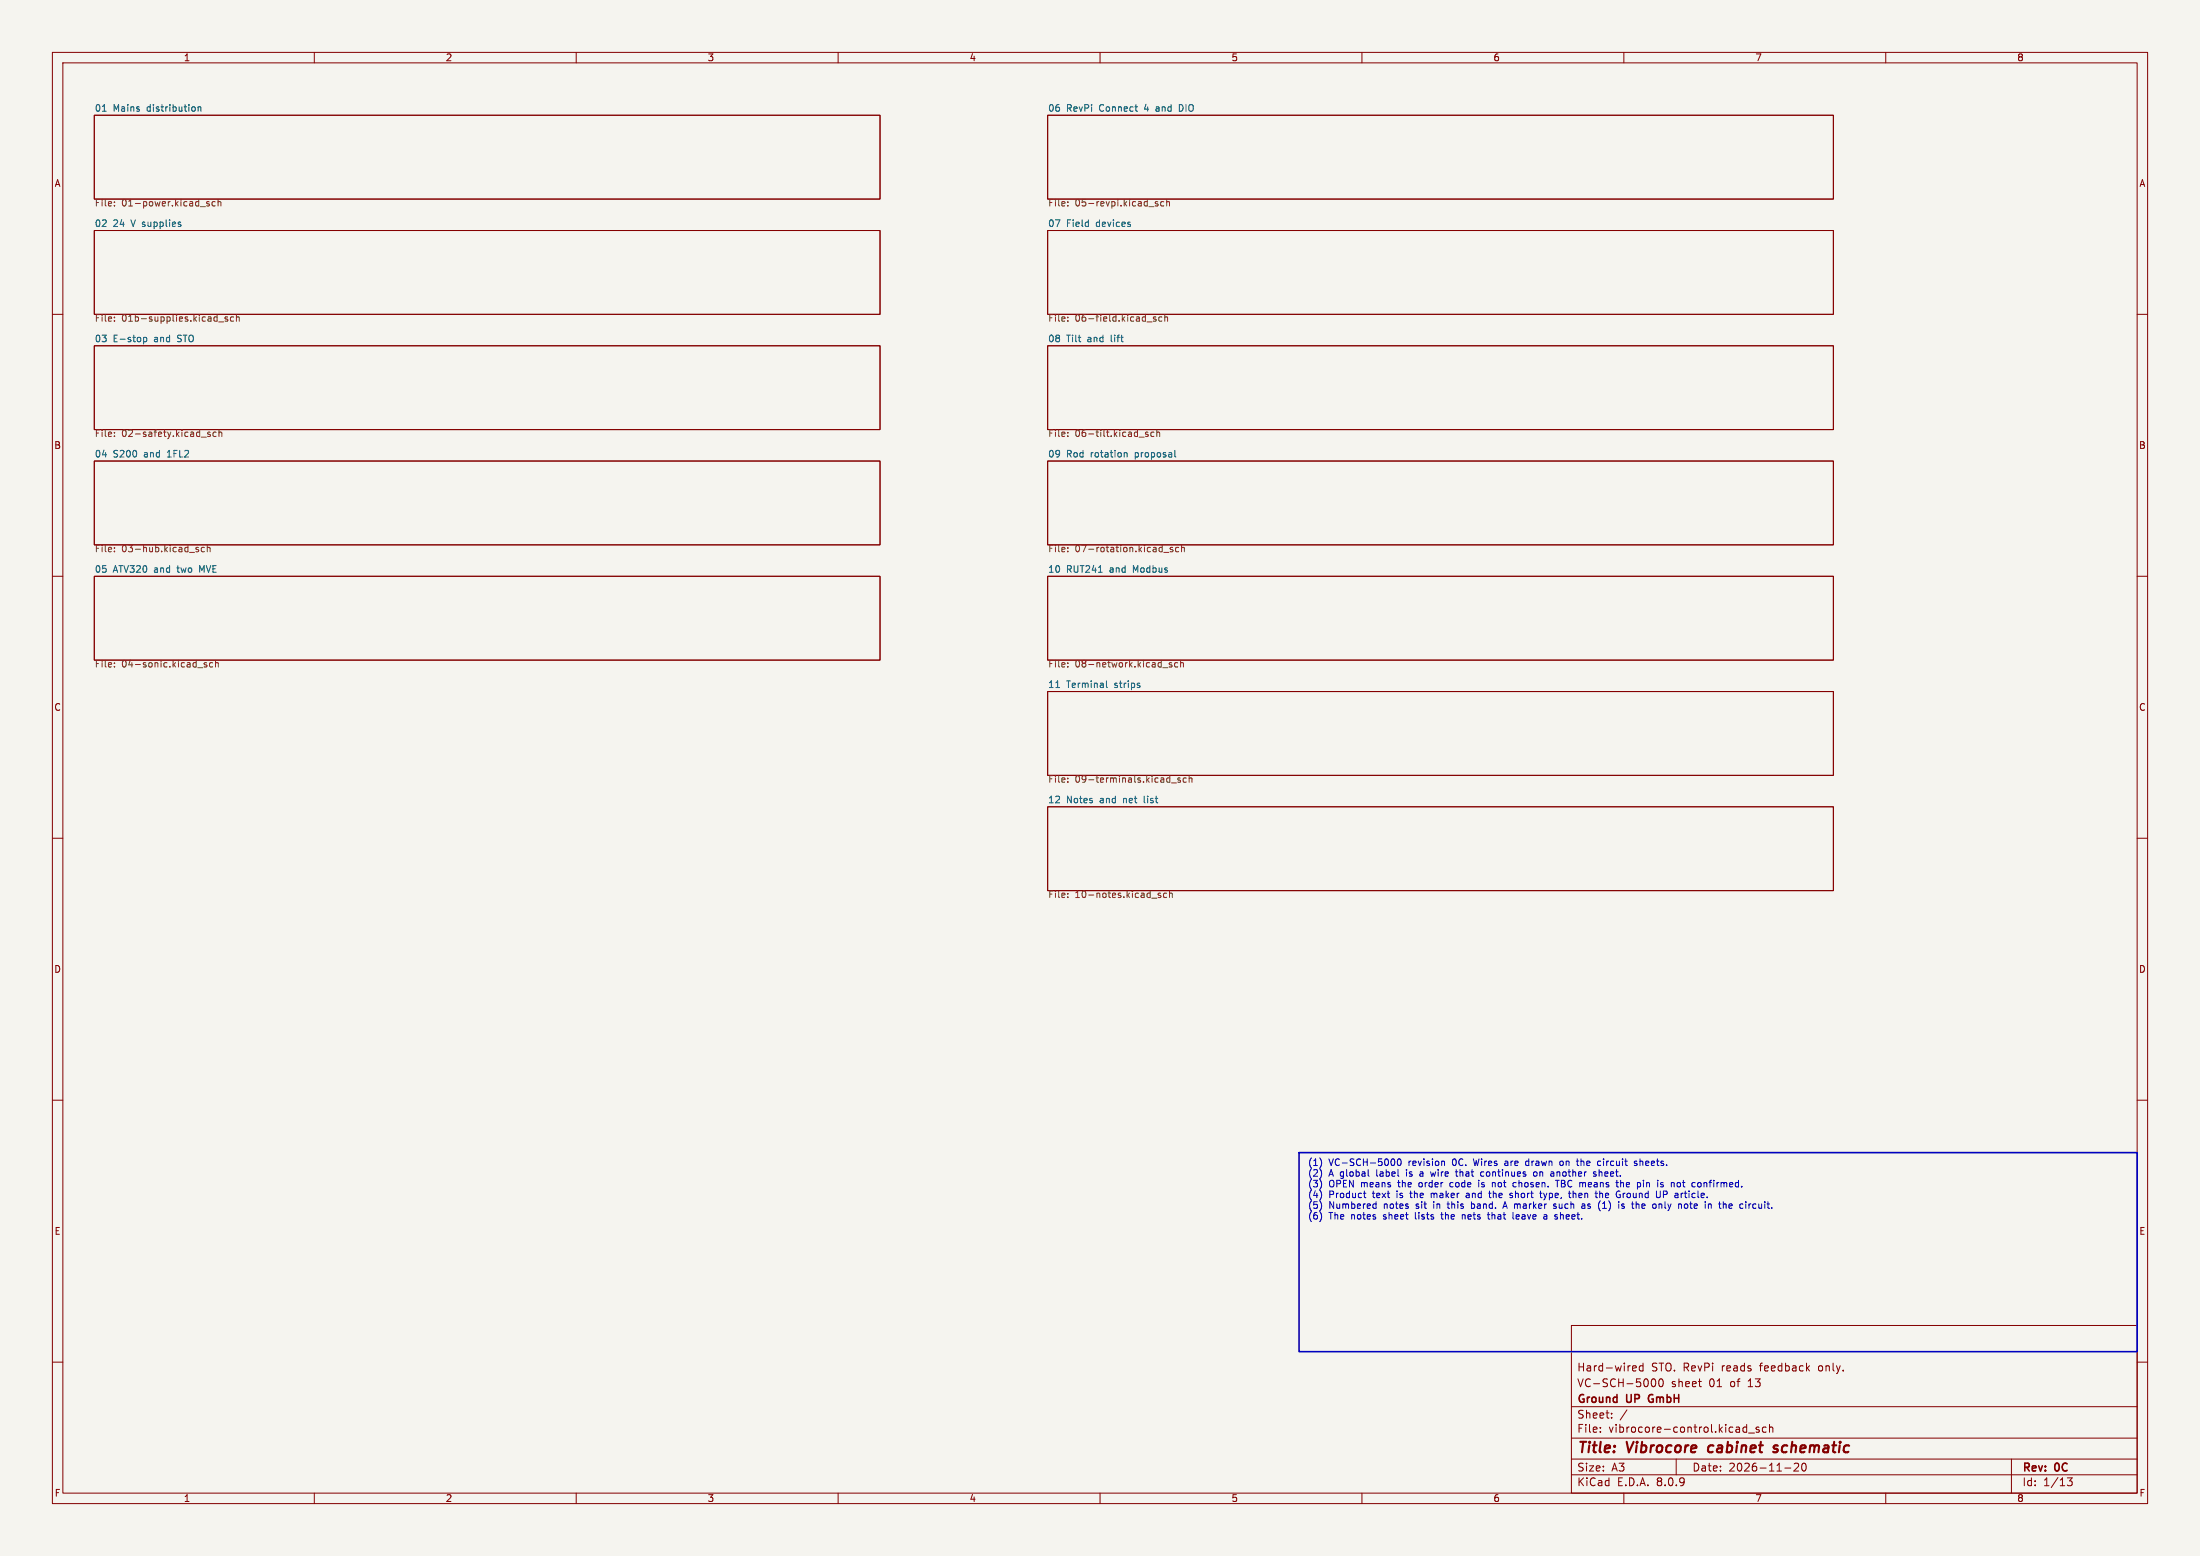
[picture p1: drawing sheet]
<svg xmlns="http://www.w3.org/2000/svg" width="420mm" height="297mm" viewBox="0 0 420 297" stroke-linecap="round" stroke-linejoin="round" font-family="sans-serif">
<path d="M0 0h420v297h-420z" fill="#f5f4ef" stroke="#f5f4ef" stroke-width=".19"/>
<g fill="none" stroke="#840000" stroke-width=".19">
<path d="M10 10h400v277h-400zM12 12h396v273h-396zM60 10v2M110 10v2M160 10v2M210 10v2M260 10v2M310 10v2M360 10v2M18 22h150v16h-150zM200 22h150v16h-150zM18 44h150v16h-150z"/>
<path d="M200 44h150v16h-150zM10 60h2M18 66h150v16h-150zM200 66h150v16h-150zM408 60h2M18 88h150v16h-150zM200 88h150v16h-150zM10 110h2M18 110h150v16h-150zM200 110h150v16h-150zM408 110h2M200 132h150v16h-150z"/>
<path d="M10 160h2M200 154h150v16h-150zM408 160h2M10 210h2M408 210h2M300 253h108v32h-108zM10 260h2M300 278.5h108M300 274.5h108M300 268.5h108M305.5 273.2v.2M305.5 272.5v.1"/>
<path d="M307.7 270.5v.2M307.7 269.8v.1M310.6 269.1l-1.3 1.9M311.7 261.6h.6M311.7 260.8l.5-.1 .2 .3-.7 .2M313.7 260.8l-.5-.1-.3 .3 .2 .6h.6M313.7 260.2v1.5M315.4 263.3l.2-.1a.8 .8 0 0 1 .5 .7 .8 .8 0 0 1-.5 .8l-.2-.2-.2-.4zM316.8 263.3l.2-.1a.8 .8 0 0 1 .5 .7 .8 .8 0 0 1-.5 .8l-.2-.2-.1-.4zM320 278.5v3M324.2 263.7h.6M324.7 264.7h.1"/>
<path d="M333 272.4l.4 .1M333.4 271.9v1.5M333.4 273.3l-.4 .1M333.8 273.5h1.1M335.8 272.5l-.4-.1-.2 .2 .1 .2 .5 .2v.3h-.6M337.2 272.5l-.5-.1-.3 .3 .2 .6h.6M337.8 272.5l.2-.1 .4 .1v.9M337.8 271.9v1.5M342.5 279.4l.6-.1 .2 .1 .1 .3-1 1.1h1M344.1 279.4l.2-.1a.8 .8 0 0 1 .5 .7 .8 .8 0 0 1-.5 .8l-.2-.2-.2-.4zM384 278.5v6.5M408 260h2"/>
<path d="M60 285v2M110 285v2M160 285v2M210 285v2M260 285v2M300 281.5h108M310 285v2M340.7 280.2h1.2M360 285v2M394.7 282.1h.9l-.5 .6 .4 .1v.6l-.2 .2-.6-.1"/>
</g>
<path d="M326.2 276.1l-.2 .7 .4 .4M339.4 276a.49 .49 0 0 0-.8 .3l.1 .1 .6 .2 .1 .3-.4 .3-.5-.1" fill="none" stroke="#840000" stroke-width=".4"/>
<path d="M314.8 266.4l-.1 .4 .1 .7" fill="none" stroke="#840000" stroke-width=".3"/>
<g fill="none" stroke="#006464" stroke-width=".19">
<path d="M225.4 20h-.3v1.2h.3M19.6 21.2h.7M37.1 20.5l.2 .1-.2 .6M37.8 20.5l.2-.1 .3 .1 .1 .7M37.8 20.4v.8M216.7 20.4h.5M217 21.2h.2M34.4 42.8l.1 .2-.1 .2M34.4 42.4l.1 .1M27.4 64.4v1.3M27.4 64.5l.4-.1 .2 .2-.1 .6h-.5M214.7 86.5h.4l.1 .7"/>
<path d="M224.3 86v1.1l.2 .1M201.6 131.2h.7M211.2 130v1.1l.2 .1"/>
</g>
<g fill="none" stroke="#725600" stroke-width=".19">
<path d="M21.8 39.2v.1M21.8 38.5v.2M39.4 38.7l.6 .4-.2 .2h-.4M39.9 38.5h-.3l-.2 .2M41.1 38.5h-.4l-.2 .2 .1 .6h.5M41.6 38.6l.2-.1h.3l.1 .8M41.6 38.1v1.2M203.8 38.5v.2M203.8 39.2v.1M221 38.5h-.3l-.2 .2 .1 .1 .4 .2v.3h-.5M222.2 38.5h-.4l-.2 .2 .1 .6h.5M222.7 38.6l.2-.1h.3l.1 .8"/>
<path d="M222.7 38.1v1.2M21.8 60.5v.2M21.8 61.2v.1M41.7 61.4h1M43.4 60.5h-.3l-.1 .2v.1l.4 .2v.3h-.4M44.6 60.5h-.4l-.2 .2 .1 .6h.5M45.1 60.6l.2-.1h.3l.1 .8M45.1 60.1v1.2M203.8 60.5v.2M203.8 61.2v.1M219 61.4h.9M220.7 60.5h-.3l-.2 .2v.1l.5 .2v.3h-.5"/>
<path d="M221.8 60.5h-.4l-.2 .2 .1 .6h.5M222.4 60.6l.1-.1h.3l.1 .8M222.4 60.1v1.2M21.8 82.5v.2M21.8 83.2v.1M38.4 83.4h1M40.1 82.5h-.3l-.2 .2 .1 .1 .4 .2v.3h-.5M41.3 82.5h-.4l-.2 .2 .1 .6h.5M41.8 82.6l.2-.1h.3l.1 .8M41.8 82.1v1.2M203.8 82.5v.2M203.8 83.2v.1"/>
<path d="M217.5 83.4h.9M219.2 82.5h-.4l-.1 .2v.1l.5 .2v.3h-.5M220.3 82.5h-.4l-.2 .2 .1 .6h.5M220.8 82.6l.2-.1h.3l.1 .8M220.8 82.1v1.2M21.8 104.5v.2M21.8 105.2v.1M37.6 104.9l.3 .1v.1l-.4 .2M37.6 104.5h.3M39 104.5h-.3l-.3 .2 .1 .6h.5M39.6 104.6l.2-.1h.3v.8M39.6 104.1v1.2"/>
<path d="M203.8 104.5v.2M203.8 105.2v.1M222.2 105.4h.9M223.9 104.5h-.3l-.2 .2v.1l.5 .2v.3h-.5M225 104.5h-.3l-.3 .2 .1 .6h.5M225.6 104.6l.1-.1h.3l.1 .8M225.6 104.1v1.2M21.8 126.5v.2M21.8 127.2v.1M39.4 126.5h-.3l-.1 .2v.1l.4 .2v.3h-.4M40.6 126.5h-.4l-.2 .2 .1 .6h.5M41.1 126.6l.2-.1h.3l.1 .8"/>
<path d="M41.1 126.1v1.2M203.8 126.5v.2M203.8 127.2v.1M222 127.4h1M223.7 126.5h-.3l-.2 .2 .1 .1 .4 .2v.3h-.5M224.8 126.5h-.3l-.3 .2 .2 .6h.4M225.4 126.1v1.2M225.4 126.6l.2-.1h.3v.8M203.8 149.2v.1M203.8 148.5v.2M223.6 149.4h1M225.3 148.5h-.3l-.2 .2 .1 .1 .4 .2v.3h-.5"/>
<path d="M226.5 148.5h-.4l-.2 .2 .1 .6h.5M227 148.6l.2-.1h.3l.1 .8M227 148.1v1.2M203.8 170.5v.2M203.8 171.2v.1M221.6 170.5h-.3l-.2 .2v.1l.5 .2v.3h-.5M222.7 170.5h-.3l-.3 .2 .1 .6h.5M223.3 170.6l.1-.1h.3l.1 .8M223.3 170.1v1.2"/>
</g>
<g fill="none" stroke="#0000c2" stroke-width=".19">
<path d="M252.2 221.6v.8M252.2 223.6v.9M252.2 225.7v.8M252.2 227.7v.8M252.2 229.7v.9M252.2 231.8v.8M260.3 227.8h.5M260.5 227.3v1.1l.3 .2M261.2 223.2v1.1l.2 .2M262.3 229.8l.4 .1M262.7 229.4v1.3M262.7 230.6l-.4 .1"/>
<path d="M265.7 221.3l.1-.1a.68 .68 0 0 1 .5 .6 .68 .68 0 0 1-.5 .7l-.3-.5zM266.9 221.3l.2-.1a.68 .68 0 0 1 .4 .6 .68 .68 0 0 1-.4 .7l-.3-.5zM271.2 224l-.2 .2 .2 .3M271.2 223.7h-.1M273.1 223.7l.2 .8 .3-.6M273.2 227.8v.8M273.4 227.8l-.2 .1M275 231.8h.5M275.2 231.4l.1 1.2M275.6 221.6l.2 .2v.7M276.2 229.8h.5M276.4 229.4l.1 1.2"/>
<path d="M277 225.7l-.2 .3v.3l.2 .3M277.8 223.7h.5M278 223.2v1.1l.3 .2M279.2 231.8v.9M279.5 231.8l-.3 .2M280.3 227.8h-.4M280.4 228.1h-.3l-.2 .2v.2l.5 .1M280.9 230.6l.4 .1M280.9 229.4v1.3M281.3 229.8l-.4 .1M282.3 225.7v.9M283.3 223.7h-.4l-.2 .2 .1 .6h.5"/>
<path d="M283.9 231.8h.5M284.1 231.4v1.1l.3 .2M284.2 227.8h.5M284.4 227.3v1.1l.3 .2M284.9 225.8l.4-.1 .1 .2M286.9 230.7l.4-1.3 .4 1.3M287 230.3h.6M287.4 221.6l-.1 .1M287.4 222l-.1 .2 .1 .3M288.3 227.8h.4M288.3 228.1l.5 .3-.1 .1-.4 .1M288.8 231.4v1.1l.2 .2"/>
<path d="M288.9 225.8h.5M288.9 226.5h.5M289.6 231.8l-.2 .2v.5l.2 .2M290 232.2l-.6 .1M291.7 221.6l-.3 .1-.2 .2 .1 .5 .4 .1M292.8 223.8l.2-.1 .4 .1v.5l-.1 .2h-.3l-.2-.1zM293.9 227.8h.5M294.1 227.3v1.1l.3 .2M294.7 227.8l.3 .8-.3 .4M294.8 231.9h.4l.1 .8M294.8 232.6h.5M295.3 232.2l-.5 .1"/>
<path d="M296.6 230v.2l.5 .2-.2 .3-.3-.1M296.9 225.3h.8M297.3 225.3v1.3M297.9 231.4v1.3M298 231.9l-.1 .1M298.3 221.7l-.3-.1-.2 .3v.5l.2 .1 .3-.1M299.4 227.8h.5M299.8 228.6h.1M300.3 227.3v1.3M300.7 227.8l-.4 .1M300.9 221.6h.5M301.1 221.2v1.1"/>
<path d="M301.3 222.5h.1M302.1 229.8l.4 .1 .1 .8M302.6 230.6l-.5 .1M302.6 230.1l-.5 .1M304.2 223.7h.5M304.2 224l.5 .3v.2h-.4M305.2 221.6l.4 .1M305.3 223.2v1.3M305.4 227.9l.4-.1 .1 .1M305.4 227.3v1.3M305.5 229.2l-.2 .4M305.6 222.4l-.4 .1"/>
<path d="M305.6 223.7l-.3 .1M305.9 230.7h.8M306.2 229.6l-.1 .1M306.3 229.4v1.3M309.4 225.8l.4-.1 .1 .2M309.4 225.3v1.3M309.6 230.2l.5 .1v.2l-.2 .2-.3-.1M309.6 229.9h.5M309.9 227.8v.8M310.1 227.8l-.2 .2M312.5 221.7l-.3-.1-.2 .2 .1 .2 .4 .1v.3h-.5M312.8 229.9l.1 .8"/>
<path d="M313.1 221.2v1.3M313.1 221.7h.1M313.7 225.3v.1M313.7 225.7v.9M316.8 229.9h.4l.1 .8M317.5 226.2v.3M317.6 228h.4M318 227.3h-.4v1.3M320.4 225.7l.3 .1 .1 .2v.4l-.4 .2M321.5 227.8h.5M321.8 229.8l.3 .1 .1 .1-.1 .5-.3 .2M322.6 229.8h.5"/>
<path d="M324.5 225.7l.3 .3v.3l-.3 .3M330.3 229.8l.3 .1 .1 .2-.6 .1M330.6 230.6l-.3 .1M335.1 229.8l-.4 .1-.1 .1 .1 .5 .4 .2"/>
</g>
<path d="M248 220h160v38h-160z" fill="none" stroke="#0000c2" stroke-width=".3"/>
<g font-size="2.8" fill="#840000">
<text x="301" y="277.9">Title:</text>
<text x="310.6" y="277.9">Vibrocore</text>
<text x="327" y="277.9">cabinet</text>
<text x="340.2" y="277.9">schematic</text>
</g>
<g font-size="2.1" fill="#840000">
<text x="301" y="262">Hard-wired</text>
<text x="315.2" y="262">STO. RevPi</text>
<text x="328.8" y="262">reads</text>
<text x="336.3" y="262">feedback</text>
<text x="347.6" y="262">only.</text>
<text x="301" y="268.2">Ground</text>
<text x="301" y="265">VC-SCH-5000</text>
<text x="310.6" y="268.2">UP</text>
<text x="315.4" y="268.2">GmbH</text>
<text x="319" y="265">sheet</text>
<text x="326.3" y="265">01</text>
<text x="330.5" y="265">of</text>
<text x="334" y="265">13</text>
<text x="301" y="273.7">File:</text>
<text x="301" y="271">Sheet:</text>
<text x="307.1" y="273.7">vibrocore-control.kicad_sch</text>
<text x="301" y="281.1">Size:</text>
<text x="307.6" y="281.1">A3</text>
<text x="323" y="281.1">Date:</text>
<text x="330" y="281.1">2026-11-20</text>
<text x="386" y="281.3">Rev:</text>
<text x="392.4" y="281.3">0C</text>
<text x="301" y="283.9">KiCad</text>
<text x="308.7" y="283.9">E.D.A.</text>
<text x="316.3" y="283.9">8.0.9</text>
<text x="386" y="283.9">Id:</text>
<text x="390.1" y="283.9">1/13</text>
</g>
<g font-size="1.8" fill="#840000">
<text x="35" y="11.9">1</text>
<text x="85" y="11.9">2</text>
<text x="135" y="11.9">3</text>
<text x="185" y="11.9">4</text>
<text x="235" y="11.9">5</text>
<text x="285" y="11.9">6</text>
<text x="335" y="11.9">7</text>
<text x="385" y="11.9">8</text>
<text x="10.3" y="35.9">A</text>
<text x="408.3" y="35.9">A</text>
<text x="10.3" y="85.9">B</text>
<text x="408.2" y="85.9">B</text>
<text x="10.3" y="135.9">C</text>
<text x="408.2" y="135.9">C</text>
<text x="10.3" y="185.9">D</text>
<text x="408.2" y="185.9">D</text>
<text x="10.3" y="235.9">E</text>
<text x="408.3" y="235.9">E</text>
<text x="10.3" y="285.9">F</text>
<text x="35" y="286.9">1</text>
<text x="85" y="286.9">2</text>
<text x="135" y="286.9">3</text>
<text x="185" y="286.9">4</text>
<text x="235" y="286.9">5</text>
<text x="285" y="286.9">6</text>
<text x="335" y="286.9">7</text>
<text x="385" y="286.9">8</text>
<text x="408.3" y="285.9">F</text>
</g>
<g font-size="1.8" fill="#006464">
<text x="18" y="21.4">01</text>
<text x="21.6" y="21.4">Mains</text>
<text x="28.1" y="21.4">distribution</text>
<text x="200" y="21.4">06</text>
<text x="203.6" y="21.4">RevPi</text>
<text x="210" y="21.4">Connect</text>
<text x="218.8" y="21.4">4</text>
<text x="221.1" y="21.4">and</text>
<text x="225.8" y="21.4">DIO</text>
<text x="18" y="43.4">02</text>
<text x="21.6" y="43.4">24</text>
<text x="25.2" y="43.4">V supplies</text>
<text x="200" y="43.4">07</text>
<text x="203.6" y="43.4">Field</text>
<text x="209.4" y="43.4">devices</text>
<text x="18" y="65.4">03</text>
<text x="21.6" y="65.4">E-stop</text>
<text x="29.5" y="65.4">and</text>
<text x="34.2" y="65.4">STO</text>
<text x="200" y="65.4">08</text>
<text x="203.6" y="65.4">Tilt</text>
<text x="207.7" y="65.4">and</text>
<text x="212.3" y="65.4">lift</text>
<text x="18" y="87.4">04</text>
<text x="21.6" y="87.4">S200</text>
<text x="27.6" y="87.4">and</text>
<text x="32.2" y="87.4">1FL2</text>
<text x="200" y="87.4">09</text>
<text x="203.6" y="87.4">Rod</text>
<text x="208.3" y="87.4">rotation</text>
<text x="216.9" y="87.4">proposal</text>
<text x="18" y="109.4">05</text>
<text x="21.6" y="109.4">ATV320</text>
<text x="29.5" y="109.4">and</text>
<text x="34.2" y="109.4">two</text>
<text x="38.5" y="109.4">MVE</text>
<text x="200" y="109.4">10</text>
<text x="203.6" y="109.4">RUT241</text>
<text x="212" y="109.4">and</text>
<text x="216.6" y="109.4">Modbus</text>
<text x="200" y="131.4">11</text>
<text x="203.6" y="131.4">Terminal</text>
<text x="212.9" y="131.4">strips</text>
<text x="200" y="153.4">12</text>
<text x="203.6" y="153.4">Notes</text>
<text x="210.1" y="153.4">and</text>
<text x="214.7" y="153.4">net</text>
<text x="218.8" y="153.4">list</text>
</g>
<g font-size="1.8" fill="#725600">
<text x="18" y="39.7">File:</text>
<text x="23.2" y="39.7">01-power.kicad_sch</text>
<text x="200" y="39.7">File:</text>
<text x="205.2" y="39.7">05-revpi.kicad_sch</text>
<text x="18" y="61.7">File:</text>
<text x="23.2" y="61.7">01b-supplies.kicad_sch</text>
<text x="200" y="61.7">File:</text>
<text x="205.2" y="61.7">06-field.kicad_sch</text>
<text x="18" y="83.7">File:</text>
<text x="23.2" y="83.7">02-safety.kicad_sch</text>
<text x="200" y="83.7">File:</text>
<text x="205.2" y="83.7">06-tilt.kicad_sch</text>
<text x="18" y="105.7">File:</text>
<text x="23.2" y="105.7">03-hub.kicad_sch</text>
<text x="200" y="105.7">File:</text>
<text x="205.2" y="105.7">07-rotation.kicad_sch</text>
<text x="18" y="127.7">File:</text>
<text x="23.2" y="127.7">04-sonic.kicad_sch</text>
<text x="200" y="127.7">File:</text>
<text x="205.2" y="127.7">08-network.kicad_sch</text>
<text x="200" y="149.7">File:</text>
<text x="205.2" y="149.7">09-terminals.kicad_sch</text>
<text x="200" y="171.7">File:</text>
<text x="205.2" y="171.7">10-notes.kicad_sch</text>
</g>
<g font-size="1.8" fill="#0000c2">
<text x="249.6" y="222.9">(1)</text>
<text x="249.6" y="224.9">(2)</text>
<text x="249.6" y="227">(3)</text>
<text x="253.7" y="222.9">VC-SCH-5000</text>
<text x="253.7" y="224.9">A global</text>
<text x="253.7" y="227">OPEN means</text>
<text x="263" y="224.9">label</text>
<text x="267.2" y="227">the</text>
<text x="268.9" y="224.9">is</text>
<text x="269" y="222.9">revision</text>
<text x="271.3" y="227">order</text>
<text x="271.7" y="224.9">a</text>
<text x="274" y="224.9">wire</text>
<text x="277.5" y="227">code</text>
<text x="277.5" y="222.9">0C.</text>
<text x="279" y="224.9">that</text>
<text x="281.8" y="222.9">Wires</text>
<text x="283.1" y="227">is</text>
<text x="283.9" y="224.9">continues</text>
<text x="285.9" y="227">not</text>
<text x="287.9" y="222.9">are</text>
<text x="290.1" y="227">chosen.</text>
<text x="292.1" y="222.9">drawn</text>
<text x="294.2" y="224.9">on</text>
<text x="297.7" y="224.9">another</text>
<text x="298.5" y="227">TBC means</text>
<text x="298.9" y="222.9">on</text>
<text x="302.3" y="222.9">the</text>
<text x="306.1" y="224.9">sheet.</text>
<text x="306.5" y="222.9">circuit</text>
<text x="310.5" y="227">the</text>
<text x="313.7" y="222.9">sheets.</text>
<text x="314.6" y="227">pin</text>
<text x="318.7" y="227">is</text>
<text x="321.5" y="227">not</text>
<text x="325.7" y="227">confirmed.</text>
<text x="249.6" y="229">(4)</text>
<text x="249.6" y="231.1">(5)</text>
<text x="249.6" y="233.1">(6)</text>
<text x="253.7" y="229">Product</text>
<text x="253.7" y="231.1">Numbered</text>
<text x="253.7" y="233.1">The</text>
<text x="258" y="233.1">notes</text>
<text x="262.2" y="229">text</text>
<text x="264.3" y="231.1">notes</text>
<text x="264.4" y="233.1">sheet</text>
<text x="266.9" y="229">is</text>
<text x="269.7" y="229">the</text>
<text x="270.6" y="231.1">sit</text>
<text x="270.6" y="233.1">lists</text>
<text x="273.8" y="229">maker</text>
<text x="274.1" y="231.1">in</text>
<text x="275.8" y="233.1">the</text>
<text x="277" y="231.1">this</text>
<text x="280" y="233.1">nets</text>
<text x="280.8" y="229">and</text>
<text x="281.7" y="231.1">band.</text>
<text x="285.1" y="233.1">that</text>
<text x="285.4" y="229">the</text>
<text x="288.1" y="231.1">A marker</text>
<text x="289.5" y="229">short</text>
<text x="290.1" y="233.1">leave</text>
<text x="295.5" y="229">type,</text>
<text x="296.2" y="233.1">a</text>
<text x="298.1" y="231.1">such</text>
<text x="298.5" y="233.1">sheet.</text>
<text x="301.2" y="229">then</text>
<text x="303.6" y="231.1">as</text>
<text x="306.5" y="229">the</text>
<text x="307" y="231.1">(1)</text>
<text x="310.6" y="229">Ground</text>
<text x="311.1" y="231.1">is</text>
<text x="313.9" y="231.1">the</text>
<text x="318" y="231.1">only</text>
<text x="318.5" y="229">UP</text>
<text x="322.2" y="229">article.</text>
<text x="323.1" y="231.1">note</text>
<text x="328.4" y="231.1">in</text>
<text x="331.3" y="231.1">the</text>
<text x="335.4" y="231.1">circuit.</text>
</g>
</svg>
